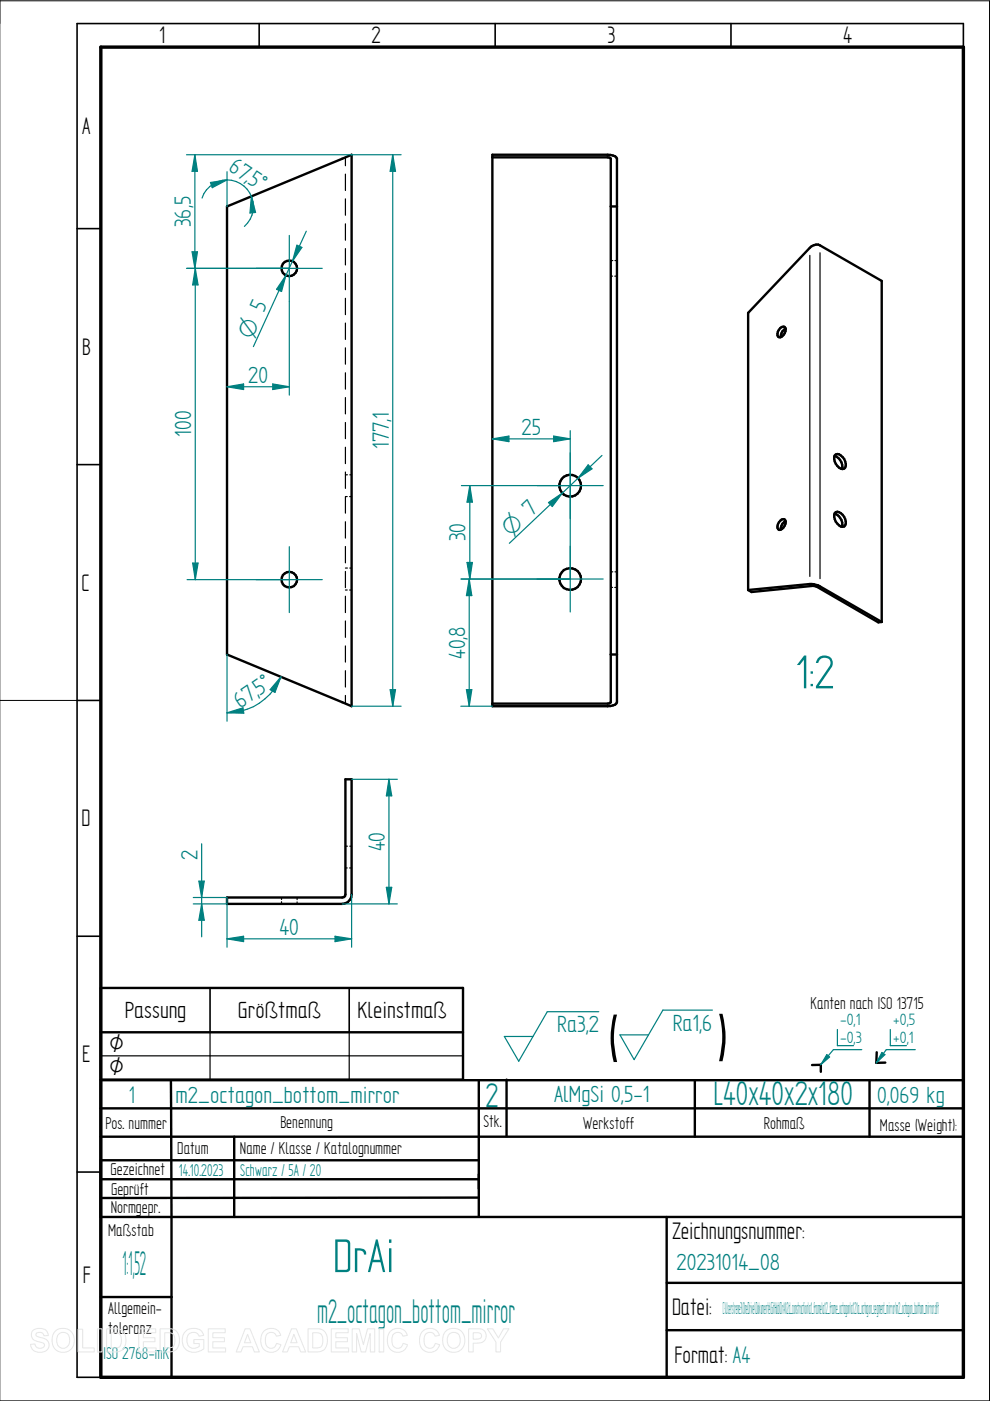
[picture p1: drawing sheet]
<svg xmlns="http://www.w3.org/2000/svg" width="210mm" height="297mm" viewBox="0 0 210 297" stroke-linecap="round" stroke-linejoin="round" font-family="sans-serif">
<path d="M0 0v297h209.8v-296.8h-209.8M0 148.5h16.3" fill="none" stroke="#000" stroke-width=".21"/>
<path d="M54.9 5v5M105 5v5M155 5v5M204.3 10v-5h-188v287h5.1M16.3 48.5h5.1M16.3 98.5h5.1M16.3 148.5h5.1M16.3 198.5h5.1M44.5 209.5v9.4M74 209.5v9.4M16.3 248.5h5.1" fill="none" stroke="#000" stroke-width=".34"/>
<path d="M21.4 10h182.9v282h-182.9z" fill="none" stroke="#000" stroke-width=".72"/>
<g fill="none" stroke="#000" stroke-width=".51">
<path d="M21.4 218.9h76.8M21.4 209.5h76.8v19.4h-76.8zM21.4 229h182.9v63h-182.9zM21.4 235h182.9M36.2 229l.2 63M101.5 229v28.9M107.4 228.9v12M147.3 229v12M174 225.8h-1.8M174 225.7v1.5M184.4 229v12M185.9 223.1l-.1 2.2h1.9"/>
<path d="M21.4 258h182.9M21.4 241h182.9M21.4 250h79.9M21.4 246h79.9M49.7 241v17M101.3 253.9l-79.9 .1M141.4 258v34M21.4 275h15M141.4 272h62.9M141.4 282h62.9"/>
</g>
<circle cx="38.4" cy="292" r=".25" fill="#000"/>
<path d="M44.5 218.9v10M74 218.9v10M21.4 223.9h76.8" fill="none" stroke="#000" stroke-width=".25"/>
<path d="M176.7 222.5l-2.7 3.2" fill="none" stroke="#008080" stroke-width=".25"/>
<path d="M175.3 223.6l.6 .5-1.9 1.6z" fill="#008080"/>
<path d="M177.5 218.3v3.4h3.5M175.3 223.6l.6 .5-1.9 1.6zM176.7 222.5h6M187.9 222.5l-2.1 2.8" fill="none" stroke="#008080" stroke-width=".25"/>
<path d="M187 223.1l.6 .5-1.8 1.7z" fill="#008080"/>
<path d="M48.1 190.3v10.5M71 198.5l3.5 .6-3.5 .5zM74.5 189.7v11.1M127 214.5h-11l-6 10.5-3.1-5.2h6.1M151 214.2h-10.5l-6 10.5-3.1-5.3h6.1M188.8 218.3v3.4h3.4M187 223.1l.6 .5-1.8 1.7zM187.9 222.5h6.2" fill="none" stroke="#008080" stroke-width=".25"/>
<g fill="none" stroke="#000" stroke-width=".51">
<path d="M104.4 33.4h24.4l.7 .3v115.2l-.7 .3h-24.4M104.4 32.8h24.4a2.15 2.15 0 0 1 2 .9v115.2a1.34 1.34 0 0 1-1.4 .8h-25zM48.1 43.8l26.4-11v116.9l-26.4-10.9zM129.5 43.8h1.3M165.4 69.6a.64 .64 0 0 1 1.1-.1 1.6 1.6 0 0 1-1.3 2 1.27 1.27 0 0 1 .2-1.9zM166.6 69.7a1.87 1.87 0 0 0-1.1 1.8M177 96.6a2.43 2.43 0 0 1 1.5 2.8M177 96.6a.82 .82 0 0 1 1.3 0 2.32 2.32 0 0 1 .9 2.5 .99 .99 0 0 1-1.7-.3 2.27 2.27 0 0 1-.5-2.2zM165.4 110.4l.3-.2 .6-.1a1.54 1.54 0 0 1-1.1 2.3 1.28 1.28 0 0 1 .2-2zM166.6 110.5a1.74 1.74 0 0 0-1.1 1.8M177 108.9a2.42 2.42 0 0 1 1.5 2.8M177.2 108.6a1.96 1.96 0 0 1 2.1 2 .83 .83 0 0 1-.3 1 .83 .83 0 0 1-1.1-.2 2.38 2.38 0 0 1-.9-2.6z"/>
<path d="M129.5 138.8h1.3M158.6 125.1v-58.8l13.1-13.8a1.94 1.94 0 0 1 2.2-.5l13 7.6v72.3M158.6 125.1l13.1-1.3 .9 .1 1.3 .4 13 7.6M158.6 125.1l.7 .4 13.1-1.3 .5 .1 13.3 7.7 .7-.1M48.1 190.3h24.5l.6-.3v-24.8h1.3v24.5a2.03 2.03 0 0 1-1.9 1.9h-24.5z"/>
<circle cx="61.3" cy="56.9" r="1.66"/>
<circle cx="120.9" cy="103" r="2.31"/>
<circle cx="61.3" cy="122.9" r="1.64"/>
<circle cx="120.9" cy="122.8" r="2.3"/>
</g>
<g fill="none" stroke="#000" stroke-width=".25">
<path d="M73.2 33.4v1.7M73.2 36.9v3.5M73.2 42.2v3.4M73.2 47.5v3.4M73.2 52.7v3.5M73.2 58v3.4M129.5 58.5h.4M129.5 55.2h.4M130.3 58.5h.5M130.4 55.2h.4M171.7 54.1v68.1M173.9 53.6v69.1"/>
<path d="M73.2 63.2v3.5M73.2 68.5v3.5M73.2 73.7v3.5M73.2 79v3.5M73.2 84.3v3.5M73.2 89.6v3.4M73.2 94.8v3.5M73.2 100.7h.5M73.2 100.1v3.4M73.2 105.4v3.4M73.2 110.6v3.5M73.2 115.9v3.4"/>
<path d="M73.2 105.3h.4M74.1 105.3h.4M74.2 100.7h.3M73.2 120.4h.5M73.2 121.2v3.4M73.2 126.4v3.5M73.2 131.7v3.4M73.2 136.9v3.5M73.2 125.1h.4M74.1 125.1h.4M74.2 120.4h.3M129.5 124.5h.4"/>
<path d="M129.5 121.2h.4M130.3 124.5h.5M130.4 121.2h.4M73.2 142.2v3.5M73.2 147.4v1.8M73.2 179.4h.5M74.2 179.4h.3M59.7 190.3v.4M59.7 191.2v.4M63 190.3v.5M63 191.2v.4M73.2 184h.4"/>
<path d="M74.1 184h.4"/>
</g>
<path d="M71 198.5l3.5 .6-3.5 .5z" fill="#008080"/>
<path d="M48.1 199.1l3.5-.6v1.1z" fill="none" stroke="#008080" stroke-width=".25"/>
<path d="M48.1 199.1l3.5-.6v1.1z" fill="#008080"/>
<path d="M74.5 165.2h9.7M48.1 199.1h26.4M72.6 191.6h11.6M81.9 188.1h1.2l-.6 3.5z" fill="none" stroke="#008080" stroke-width=".25"/>
<path d="M81.9 188.1h1.2l-.6 3.5z" fill="#008080"/>
<path d="M82.5 165.2l.6 3.5h-1.2z" fill="none" stroke="#008080" stroke-width=".25"/>
<path d="M82.5 165.2l.6 3.5h-1.2z" fill="#008080"/>
<path d="M82.5 165.2v26.4M41 191.6h7.1M41 190.3h7.1M42.8 191.6l.5 3.5h-1.1z" fill="none" stroke="#008080" stroke-width=".25"/>
<path d="M42.8 191.6l.5 3.5h-1.1z" fill="#008080"/>
<path d="M42.2 186.8h1.1l-.5 3.5z" fill="none" stroke="#008080" stroke-width=".25"/>
<path d="M42.2 186.8h1.1l-.5 3.5z" fill="#008080"/>
<path d="M54.3 56.9h14M61.3 49.9v14M62.9 52l1.1 .5-2 2.9zM64.9 49l-11.2 24.5M120.9 96v14M61.3 115.9v14M113.9 103h14M120.9 115.8v14M54.3 122.9h14M113.9 122.8h14M42.8 178.9v19.7" fill="none" stroke="#008080" stroke-width=".25"/>
<path d="M62.9 52l1.1 .5-2 2.9z" fill="#008080"/>
<path d="M60.6 58.4l-.9 3.4-1.1-.5z" fill="none" stroke="#008080" stroke-width=".25"/>
<path d="M60.6 58.4l-.9 3.4-1.1-.5z" fill="#008080"/>
<path d="M39.7 56.9h21.6M40.9 119.4h1.1l-.6 3.5zM39.7 122.9h21.6" fill="none" stroke="#008080" stroke-width=".25"/>
<path d="M40.9 119.4h1.1l-.6 3.5z" fill="#008080"/>
<path d="M41.4 56.9l.6 3.5h-1.1z" fill="none" stroke="#008080" stroke-width=".25"/>
<path d="M41.4 56.9l.6 3.5h-1.1z" fill="#008080"/>
<path d="M39.5 32.8h35M39.5 56.9h21.8M40.7 53.4h1.2l-.6 3.5zM41.4 56.9v66" fill="none" stroke="#008080" stroke-width=".25"/>
<path d="M40.7 53.4h1.2l-.6 3.5z" fill="#008080"/>
<path d="M41.3 32.8l.6 3.5h-1.2z" fill="none" stroke="#008080" stroke-width=".25"/>
<path d="M41.3 32.8l.6 3.5h-1.2z" fill="#008080"/>
<path d="M41.3 32.8v24.1M61.3 63.9v19.9M48.1 82l3.5-.6v1.2z" fill="none" stroke="#008080" stroke-width=".25"/>
<path d="M48.1 82l3.5-.6v1.2z" fill="#008080"/>
<path d="M57.8 81.4l3.5 .6-3.5 .6z" fill="none" stroke="#008080" stroke-width=".25"/>
<path d="M57.8 81.4l3.5 .6-3.5 .6z" fill="#008080"/>
<path d="M48.1 82h13.2M124.7 98.6l.8 .8-2.9 2zM127.6 96.6l-19.6 18.6" fill="none" stroke="#008080" stroke-width=".25"/>
<path d="M124.7 98.6l.8 .8-2.9 2z" fill="#008080"/>
<path d="M116.3 106.6l2.9-2-2.1 2.8z" fill="none" stroke="#008080" stroke-width=".25"/>
<path d="M116.3 106.6l2.9-2-2.1 2.8z" fill="#008080"/>
<path d="M97.8 103h23.1M99.6 103l.6 3.5h-1.2zM97.8 122.8h23.1" fill="none" stroke="#008080" stroke-width=".25"/>
<path d="M99.6 103l.6 3.5h-1.2z" fill="#008080"/>
<path d="M99 119.3h1.2l-.6 3.5z" fill="none" stroke="#008080" stroke-width=".25"/>
<path d="M99 119.3h1.2l-.6 3.5z" fill="#008080"/>
<path d="M99.6 103v19.8M97.7 122.8h23.2M99.5 122.8l.5 3.5h-1.1zM97.7 149.7h6.7" fill="none" stroke="#008080" stroke-width=".25"/>
<path d="M99.5 122.8l.5 3.5h-1.1z" fill="#008080"/>
<path d="M98.9 146.2h1.1l-.5 3.5z" fill="none" stroke="#008080" stroke-width=".25"/>
<path d="M98.9 146.2h1.1l-.5 3.5z" fill="#008080"/>
<path d="M48.1 138.8v14.1M99.5 122.8v26.9M48.1 151.1l3.4-1 .2 1.1z" fill="none" stroke="#008080" stroke-width=".25"/>
<path d="M48.1 151.1l3.4-1 .2 1.1z" fill="#008080"/>
<path d="M59.6 143.5l-1.3 3.3-1-.6z" fill="none" stroke="#008080" stroke-width=".25"/>
<path d="M59.6 143.5l-1.3 3.3-1-.6z" fill="#008080"/>
<path d="M48.1 36.4v7.4M53.3 41.6l.9 3.4-1.2 .2zM59.6 143.5a12.3 12.3 0 0 1-11.5 7.6" fill="none" stroke="#008080" stroke-width=".25"/>
<path d="M53.3 41.6l.9 3.4-1.2 .2z" fill="#008080"/>
<path d="M44.6 38.7l3.5-.6-3.1 1.7z" fill="none" stroke="#008080" stroke-width=".25"/>
<path d="M44.6 38.7l3.5-.6-3.1 1.7z" fill="#008080"/>
<path d="M42.8 42a5.6 5.6 0 0 1 8.5-2.9 5.6 5.6 0 0 1 .5 8.9M117.4 92.5l3.5 .5-3.5 .6zM120.9 91.3v31.5" fill="none" stroke="#008080" stroke-width=".25"/>
<path d="M117.4 92.5l3.5 .5-3.5 .6z" fill="#008080"/>
<path d="M104.4 93l3.5-.5v1.1z" fill="none" stroke="#008080" stroke-width=".25"/>
<path d="M104.4 93l3.5-.5v1.1z" fill="#008080"/>
<path d="M74.5 32.8h10.5M104.4 93h16.5M74.5 149.7h10.5M82.7 146.2h1.2l-.6 3.5z" fill="none" stroke="#008080" stroke-width=".25"/>
<path d="M82.7 146.2h1.2l-.6 3.5z" fill="#008080"/>
<path d="M83.3 32.8l.6 3.5h-1.2z" fill="none" stroke="#008080" stroke-width=".25"/>
<path d="M83.3 32.8l.6 3.5h-1.2z" fill="#008080"/>
<path d="M83.3 32.8v116.9" fill="none" stroke="#008080" stroke-width=".25"/>
<g fill="none" stroke="#e6e6e6" stroke-width=".21">
<path d="M7 282.1a2.33 2.33 0 0 1 2.9 .2l.3 .9h-.9a.91 .91 0 0 0-.7-.7 .91 .91 0 0 0-1 .5l.1 .3 .5 .2a2.12 2.12 0 0 1 2.2 1.4 1.76 1.76 0 0 1-2.4 1.8l-.7-.2-.6-.7-.2-.8 .9-.1a1.05 1.05 0 0 0 .9 1 1.05 1.05 0 0 0 1.1-.7 1.7 1.7 0 0 0-1.6-.8 1.39 1.39 0 0 1-.8-2.3zM11.7 282.3a2.47 2.47 0 0 1 3.1-.2 2.47 2.47 0 0 1 .8 3 2.4 2.4 0 0 1-3 1.5 2.4 2.4 0 0 1-1.5-3.1zM12.4 282.9a1.39 1.39 0 0 1 1.7-.3 1.39 1.39 0 0 1 .7 1.5 1.41 1.41 0 0 1-1.4 1.8 1.41 1.41 0 0 1-1.4-1.8l.1-.7zM16.6 281.8h.9v4h2.5v.8h-3.4zM20.7 281.7h.9v4.9h-.9zM20.7 286.6h.1M22.6 281.7h1.8a2.2 2.2 0 0 1 2.3 2.8 2.05 2.05 0 0 1-2.3 2.1h-1.8zM23.6 282.6a1.8 1.8 0 0 1 1.9 .5 2.03 2.03 0 0 1-.4 2.6l-1.5 .1zM29.4 281.7h3.6v.9h-2.6v1h2.5v.9h-2.5v1.3h2.7v.8h-3.7zM34 281.7h1.7a2.2 2.2 0 0 1 2.3 2.8 2.05 2.05 0 0 1-2.2 2.1h-1.8zM34.9 282.6a1.8 1.8 0 0 1 2 .5 2.03 2.03 0 0 1-.5 2.6l-1.5 .1zM39.3 282.3a2.56 2.56 0 0 1 3.6 .2l.3 .6-1 .2a1.36 1.36 0 0 0-1.6-.7 1.36 1.36 0 0 0-1 1.5 1.55 1.55 0 0 0 .8 1.6 1.55 1.55 0 0 0 1.8-.2v-.6h-1.1v-.9h2.1v2a2.7 2.7 0 0 1-4.5-1.2 2.79 2.79 0 0 1 .6-2.5z"/>
<path d="M44.2 281.7h3.6v.9h-2.7v1h2.5v.9h-2.5v1.3h2.7v.8h-3.6zM52 281.7h1l2 4.9h-1.1l-.4-1.1h-2l-.4 1.1h-1zM52.5 282.9l.7 1.8h-1.4zM55.9 282.3a2.15 2.15 0 0 1 3.6 .8l-.9 .2a1.24 1.24 0 0 0-1.6-.7 1.24 1.24 0 0 0-.7 1.5 1.25 1.25 0 0 0 .5 1.6 1.25 1.25 0 0 0 1.6-.3l.2-.6 1 .3a2.19 2.19 0 0 1-2.6 1.6 2.19 2.19 0 0 1-1.7-2.5l.1-.9zM61.8 281.7h1l2 4.9h-1l-.5-1.1h-2l-.4 1.1h-1zM62.3 282.9l.7 1.8h-1.4zM65.3 281.7h1.8a2.2 2.2 0 0 1 2.3 2.8 2.05 2.05 0 0 1-2.3 2.1h-1.8zM66.3 282.6a1.8 1.8 0 0 1 1.9 .5 2.03 2.03 0 0 1-.4 2.6l-1.5 .1zM70.2 281.7h3.6v.9h-2.6v1h2.5v.9h-2.5v1.3h2.7v.8h-3.7zM74.7 281.7h1.5l.8 3.4 .9-3.4h1.6v4.9h-1v-3.9l-1 3.9h-.9l-1-3.9v3.9h-.9zM80.4 281.7h1v4.9h-1zM80.4 286.6h.1"/>
<path d="M82.7 282.3a2.15 2.15 0 0 1 3.7 .8l-1 .2a1.24 1.24 0 0 0-1.6-.7 1.24 1.24 0 0 0-.7 1.5 1.25 1.25 0 0 0 .5 1.6 1.25 1.25 0 0 0 1.6-.3l.3-.6 .9 .3a2.19 2.19 0 0 1-2.6 1.6 2.19 2.19 0 0 1-1.7-2.5l.1-.9zM89.5 282.3a2.15 2.15 0 0 1 3.7 .8l-1 .2a1.24 1.24 0 0 0-1.5-.7 1.24 1.24 0 0 0-.8 1.5 1.25 1.25 0 0 0 .5 1.6 1.25 1.25 0 0 0 1.6-.3l.3-.6 .9 .3a2.19 2.19 0 0 1-2.5 1.6 2.19 2.19 0 0 1-1.8-2.5l.1-.9zM94.5 282.3a2.47 2.47 0 0 1 3.1-.2 2.47 2.47 0 0 1 .8 3 2.4 2.4 0 0 1-3 1.5 2.4 2.4 0 0 1-1.5-3.1zM95.2 282.9a1.39 1.39 0 0 1 1.7-.3 1.39 1.39 0 0 1 .7 1.5 1.41 1.41 0 0 1-1.4 1.8 1.41 1.41 0 0 1-1.4-1.8l.1-.7zM99.4 281.7h1.5a1.58 1.58 0 0 1 2 .8 1.58 1.58 0 0 1-.6 2.1l-.8 .1-1.2 .1v1.8h-.9zM100.3 282.6h.5a.87 .87 0 0 1 1.3 .8l-.5 .4-1.3 .1zM103.3 281.7h1.2l1.2 2 1.1-2h1.1l-1.8 2.9v2h-.9v-2z"/>
</g>
<g font-size="16.1">
<text x="128.8" y="225.1">(</text>
<text x="151.9" y="224.9">)</text>
</g>
<g font-size="11.3" fill="#008080">
<text x="168.7" y="145.9">1:2</text>
<text x="70.6" y="269.7">DrAi</text>
</g>
<g font-size="8.2" fill="#008080">
<text x="103" y="234.6">2</text>
<text x="151.3" y="234.3">L40x40x2x180</text>
<text x="26" y="270.4">1:1,52</text>
<text x="67.2" y="280.5">m2_octagon_bottom_mirror</text>
</g>
<g font-size="5.7">
<text x="33.8" y="9.2">1</text>
<text x="78.8" y="9.2">2</text>
<text x="128.8" y="9.2">3</text>
<text x="178.8" y="9.2">4</text>
<text x="17.4" y="28.4">A</text>
<text x="17.4" y="75.2">B</text>
<text x="17.3" y="125.2">C</text>
<text x="17.3" y="175.2">D</text>
<text x="17.4" y="225.2">E</text>
<text x="142.5" y="262.7">Zeichnungsnummer:</text>
<text x="17.6" y="271.9">F</text>
<text x="142.5" y="278.7">Datei:</text>
<text x="143" y="289">Format: A4</text>
</g>
<text font-size="5.7" fill="#008080" x="27.3" y="233.8">1</text>
<g font-size="5.6" fill="#008080">
<text x="48.2" y="36" transform="rotate(34 48.2 36)">67,</text>
<text x="52.4" y="38.8" transform="rotate(34 52.4 38.8)">5°</text>
<text x="40.4" y="48.2" transform="rotate(-90 40.4 48.2)">36,5</text>
<text x="52.6" y="81.2">20</text>
<text x="40.6" y="92.7" transform="rotate(-90 40.6 92.7)">100</text>
<text x="82.4" y="95.2" transform="rotate(-90 82.4 95.2)">177,1</text>
<text x="110.6" y="92.2">25</text>
<text x="98.7" y="114.8" transform="rotate(-90 98.7 114.8)">30</text>
<text x="98.6" y="139.7" transform="rotate(-90 98.6 139.7)">40,8</text>
<text x="55.1" y="147.5" transform="rotate(-35 55.1 147.5)">5°</text>
<text x="51" y="150.3" transform="rotate(-35 51 150.3)">67,</text>
<text x="41.9" y="182.2" transform="rotate(-90 41.9 182.2)">2</text>
<text x="81.6" y="180.5" transform="rotate(-90 81.6 180.5)">40</text>
<text x="59.3" y="198.2">40</text>
<text x="118.2" y="218.9">Ra3,2</text>
<text x="142.6" y="218.5">Ra1,6</text>
<text x="37.2" y="233.9">m2_octagon_bottom_mirror</text>
<text x="117.5" y="233.6">AlMgSi 0,5-1</text>
<text x="186" y="233.8">0,069 kg</text>
<text x="143.4" y="269.2">20231014_08</text>
</g>
<g font-size="5.6">
<text x="26.5" y="215.9">Passung</text>
<text x="50.4" y="215.9">Größtmaß</text>
<text x="75.8" y="215.9">Kleinstmaß</text>
<text x="23.2" y="223.1">Ø</text>
<text x="23.2" y="228">Ø</text>
</g>
<g font-size="5.4" fill="#008080">
<text x="53.4" y="72" transform="rotate(-65 53.4 72)">O 5</text>
<text x="108.3" y="113.7" transform="rotate(-43 108.3 113.7)">O 7</text>
</g>
<g font-size="4.1">
<text x="171.9" y="214">Kanten nach ISO 13715</text>
<text x="22.4" y="239.4">Pos. nummer</text>
<text x="59.4" y="239.2">Benennung</text>
<text x="102.5" y="239">Stk.</text>
<text x="123.7" y="239.4">Werkstoff</text>
<text x="161.9" y="239.3">Rohmaß</text>
<text x="186.6" y="239.7">Masse (Weight):</text>
<text x="37.6" y="244.8">Datum</text>
<text x="50.9" y="244.7">Name / Klasse / Katalognummer</text>
<text x="23.4" y="249.2">Gezeichnet</text>
<text x="23.5" y="257.2">Normgepr.</text>
<text x="23.5" y="253.3">Geprüft</text>
<text x="22.9" y="262.1">Maßstab</text>
<text x="22.9" y="278.6">Allgemein-</text>
<text x="22.9" y="282.7">toleranz</text>
</g>
<g font-size="4.1" fill="#008080">
<text x="37.9" y="249.3">14.10.2023</text>
<text x="50.9" y="249.3">Schwarz / 5A / 20</text>
<text x="153.2" y="278.6">C:\Users\rene3\OneDrive\Dokumente\GitHub\DrAI\2d_construction\a1_frame\a1.2_frame_octagon\a1.2.1a_octogon_segment_mirror\m2_octagon_bottom_mirror.dft</text>
<text x="21.8" y="288">ISO 2768-mK</text>
</g>
<g font-size="3.9" fill="#008080">
<text x="178.1" y="217.4">-0,1</text>
<text x="178.1" y="221.1">-0,3</text>
<text x="189.4" y="217.4">+0,5</text>
<text x="189.4" y="221.1">+0,1</text>
</g>
</svg>
